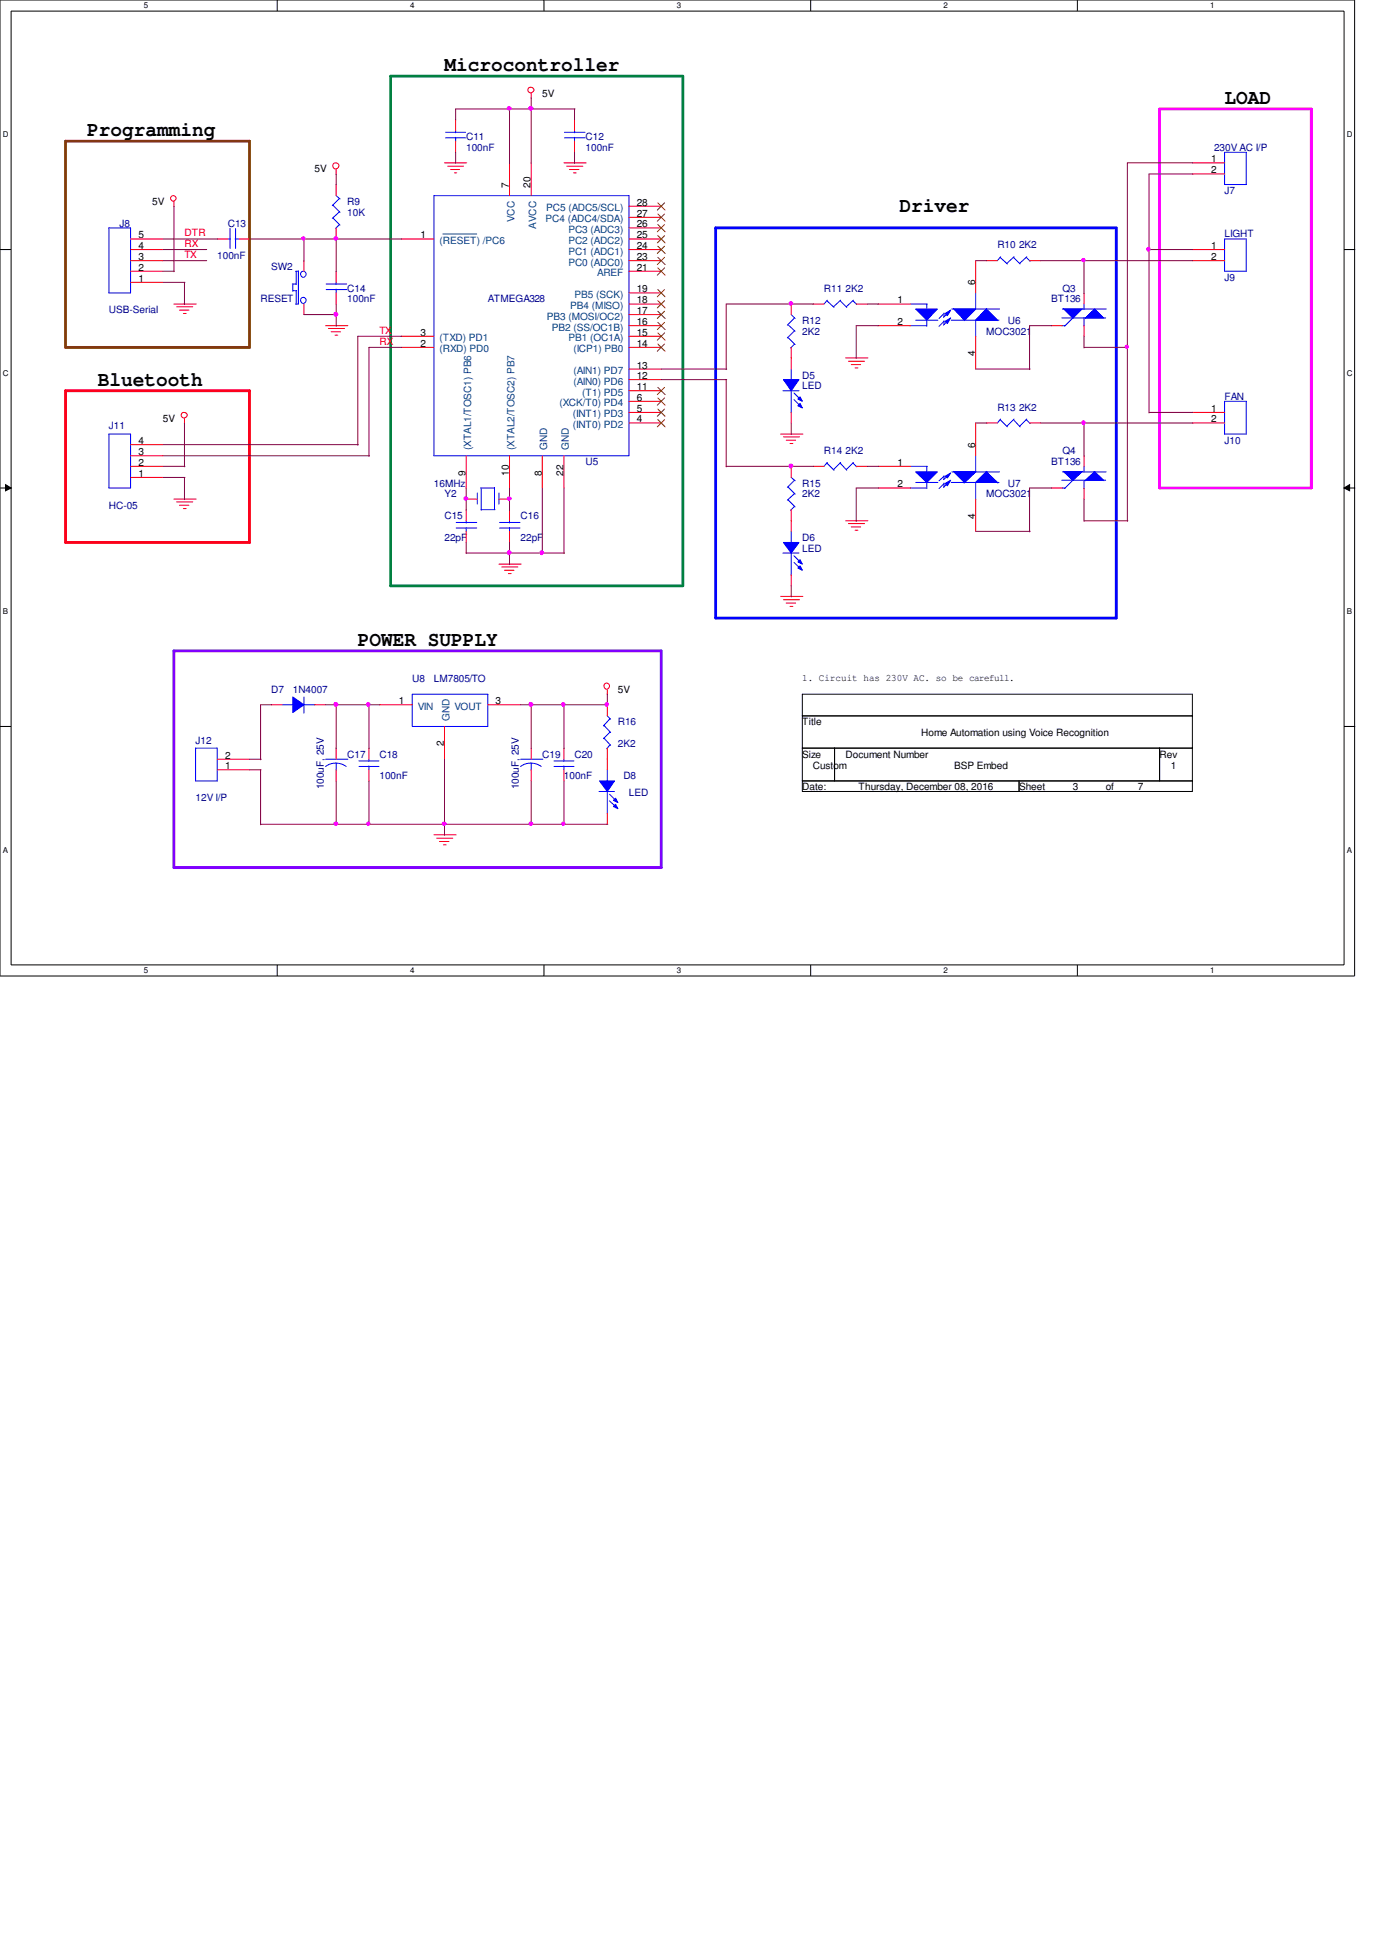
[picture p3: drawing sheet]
<svg xmlns="http://www.w3.org/2000/svg" width="210mm" height="297mm" viewBox="0 0 210 297" stroke-linecap="round" stroke-linejoin="round" font-family="sans-serif">
<path d="M0 0h206.4v148.7h-206.4zM1.7 1.7h203.1v145.3h-203.1z" fill="none" stroke="#000" stroke-width=".15"/>
<g fill="#fff">
<path d="M21.9 .2h.6v1.3h-.6z"/>
<path d="M21.9 147.2h.6v1.3h-.6z"/>
</g>
<path d="M42.2 0v1.7M42.2 147v1.7" fill="none" stroke="#000" stroke-width=".15"/>
<g fill="#fff">
<path d="M62.5 .2h.6v1.3h-.6z"/>
<path d="M62.5 147.2h.6v1.3h-.6z"/>
</g>
<path d="M82.9 0v1.7M82.9 147v1.7" fill="none" stroke="#000" stroke-width=".15"/>
<g fill="#fff">
<path d="M103.1 .2h.6v1.3h-.6z"/>
<path d="M103.1 147.2h.6v1.3h-.6z"/>
</g>
<path d="M123.5 0v1.7M123.5 147v1.7" fill="none" stroke="#000" stroke-width=".15"/>
<g fill="#fff">
<path d="M143.8 .2h.6v1.3h-.6z"/>
<path d="M143.8 147.2h.6v1.3h-.6z"/>
</g>
<path d="M164.2 0v1.7M164.2 147v1.7" fill="none" stroke="#000" stroke-width=".15"/>
<g fill="#fff">
<path d="M184.4 .2h.6v1.3h-.6z"/>
<path d="M184.4 147.2h.6v1.3h-.6z"/>
<path d="M.4 19.8h.8v1.4h-.8z"/>
<path d="M205.2 19.8h.8v1.4h-.8z"/>
<path d="M.4 56.1h.8v1.4h-.8z"/>
<path d="M205.2 56.1h.8v1.4h-.8z"/>
</g>
<path d="M0 38h1.7M204.8 38h1.7" fill="none" stroke="#000" stroke-width=".15"/>
<g fill="#fff">
<path d="M.4 92.5h.8v1.3h-.8z"/>
<path d="M205.2 92.5h.8v1.3h-.8z"/>
</g>
<path d="M0 74.3h1.7M.8 73.8l.9 .5-.9 .5zM204.8 74.3l.9-.5v1zM204.8 74.3h1.7" fill="none" stroke="#000" stroke-width=".15"/>
<path d="M.8 73.8l.9 .5-.9 .5zM204.8 74.3l.9-.5v1z" fill="#000"/>
<g fill="#fff">
<path d="M.4 128.8h.8v1.3h-.8z"/>
<path d="M205.2 128.8h.8v1.3h-.8z"/>
</g>
<path d="M0 110.7h1.7M122.3 105.7h59.4v14.9h-59.4zM122.3 109.1h59.4M122.3 114h59.4M122.3 119h59.4M127.2 114v5M155.3 119v1.6M176.7 114v5M204.8 110.7h1.7" fill="none" stroke="#000" stroke-width=".15"/>
<path d="M59.5 11.6h44.6v77.6h-44.6z" fill="none" stroke="#008040" stroke-width=".42"/>
<path d="M10 21.5h28v31.4h-28z" fill="none" stroke="#804000" stroke-width=".42"/>
<path d="M109.1 34.7h61v59.4h-61z" fill="none" stroke="#00f" stroke-width=".42"/>
<path d="M176.7 16.6h23.1v57.7h-23.1z" fill="none" stroke="#f0f" stroke-width=".42"/>
<path d="M26.5 99.1h74.3v33.1h-74.3z" fill="none" stroke="#8000ff" stroke-width=".42"/>
<path d="M10 59.5h28v23.1h-28z" fill="none" stroke="#f00" stroke-width=".42"/>
<g fill="none" stroke="#f00" stroke-width=".15">
<path d="M80.9 14.2v.8M26.5 30.7v.8M51.2 25.8v.8M67.7 24.8h3.4M68.2 25.3h2.4M68.7 25.8h1.3M69.3 26.3h.3M85.9 24.8h3.4M86.4 25.3h2.4M86.8 25.8h1.4M87.4 26.3h.4M26.5 46.3h3.4"/>
<path d="M26.9 46.7h2.5M27.3 47.2h1.5M27.9 47.8h.5M49.6 49.6h3.4M50 50h2.5M50.5 50.5h1.4M51.1 51.1h.4M128.9 54.5h3.3M129.3 55h2.4M129.7 55.5h1.4M130.3 56h.4M26.5 76h3.4"/>
<path d="M26.9 76.5h2.5M27.3 77h1.5M27.9 77.5h.5M28.1 63.8v.7M119 66.1h3.3M119.4 66.5h2.4M119.8 67.1h1.4M120.4 67.6h.4M128.9 79.3h3.3M129.3 79.8h2.4M76 85.9h3.4M76.5 86.4h2.4"/>
<path d="M76.9 86.9h1.4M77.5 87.4h.4M119 90.8h3.3M119.4 91.4h2.4M119.8 91.9h1.4M120.4 92.4h.4M129.7 80.3h1.4M130.3 80.8h.4M92.5 105.1v.7M66.1 127.2h3.4M66.5 127.7h2.5M67 128.2h1.4"/>
<path d="M67.6 128.7h.4"/>
<circle cx="80.9" cy="13.7" r=".45"/>
<circle cx="26.4" cy="30.2" r=".42"/>
<circle cx="51.2" cy="25.3" r=".48"/>
<circle cx="28.1" cy="63.2" r=".45"/>
<circle cx="92.4" cy="104.5" r=".45"/>
</g>
<path d="M92.5 117.3v1.7M91.3 120.6h2.3M92.5 120.6v3.4" fill="none" stroke="#00f" stroke-width=".15"/>
<path d="M91.4 119h2.2l-1.1 1.6z" fill-rule="evenodd" fill="#00f"/>
<path d="M91.4 119h2.2l-1.1 1.6z" fill="none" stroke="#00f" stroke-width=".15"/>
<path d="M93.5 122.9l.3-.4 .3 .7z" fill-rule="evenodd" fill="#00f"/>
<path d="M93.5 122.9l.3-.4 .3 .7z" fill="none" stroke="#00f" stroke-width=".15"/>
<path d="M93.5 121.9l.3-.3 .3 .7z" fill-rule="evenodd" fill="#00f"/>
<g fill="none" stroke="#00f" stroke-width=".15">
<path d="M186.6 36.4h3.3v4.9h-3.3zM126 45.8l1.1 1M126.1 45.7l-.5 .6M128 45.8l1 1M128.1 45.7l-1.1 1M130 45.8l.6 .6M130 45.7l-1.1 1M161.8 48.4h6.7M161.8 49.6h.5M161.9 47.1h6.7M162.1 47l1.4 1.4M164.9 47l-2.7 2.7"/>
<path d="M165.2 46.3v.9M165.2 48.4v1.3M165.4 48.5l1.4-1.4 1.4 1.4M152.4 63.9l1.1 1.1M152.5 63.8l-.5 .6M154.4 63.9l1 1.1M154.5 63.8l-1.1 1.1M156.4 63.9l.6 .6M156.5 63.8l-1.1 1.1M92.9 121l1.1 1.1M92.9 122l1.1 1M93.5 121.9l.3-.3 .3 .7z"/>
</g>
<path d="M181.7 38h4.9M181.7 39.7h4.9M123.9 46.3h1.7M130.5 46.3h1.7M150.3 64.4h1.7M156.9 64.4h1.7M92.5 115.7v1.6M92.5 123.9v1.7" fill="none" stroke="#f00" stroke-width=".15"/>
<path d="M162.1 47.1h2.7l-1.3 1.3z" fill="#00f"/>
<path d="M162.1 47.1h2.7l-1.3 1.3z" fill="none" stroke="#00f" stroke-width=".15"/>
<path d="M166.8 47.1l1.3 1.3h-2.7z" fill="#00f"/>
<path d="M166.8 47.1l1.3 1.3h-2.7zM49.6 116.8a2.67 2.67 0 0 1 3.1 0M49.6 115.7h3.4M51.2 116.2v1.1M79.3 116.8a2.67 2.67 0 0 1 3.2 0M79.3 115.7h3.4M80.9 116.2v1.1M84.4 116.8h3.1M84.4 115.9h3.1M85.9 115.7v.3M85.9 116.7v.6" fill="none" stroke="#00f" stroke-width=".15"/>
<path d="M160.2 49.6h1.7M165.2 44.6v1.7M165.2 49.6v1.6M51.2 114v1.7M51.2 117.3v1.7M80.9 114v1.7M80.9 117.3v1.7M85.9 114v1.7M85.9 117.3v1.7" fill="none" stroke="#f00" stroke-width=".15"/>
<path d="M139.5 47.1h3.3l-1.6 1.7z" fill="#00f"/>
<g fill="none" stroke="#00f" stroke-width=".15">
<path d="M138.7 49.6h2.5M138.8 46.3h2.5M139.5 47.1h3.3l-1.6 1.7zM139.5 48.8h3.4M141.2 46.3v.9M141.2 48.8v.9M144.9 48.8h7.3M145 47.1h7.3M145.3 47l1.7 1.8M148.7 47.1l-1.8 1.8M148.7 44.6v2.6M150.3 47.1l1.8 1.8"/>
<path d="M150.4 47l-1.7 1.8v2.5"/>
</g>
<path d="M145.4 47.1h3.3l-1.7 1.7z" fill="#00f"/>
<path d="M145.4 47.1h3.3l-1.7 1.7z" fill="none" stroke="#00f" stroke-width=".15"/>
<path d="M150.3 47.1l1.7 1.7h-3.3z" fill="#00f"/>
<path d="M143.8 47.8l-.7 .7M143.8 47.7v.6M143.8 48.9v.5M143.8 48.9l-.7 .8M144.5 47.6l-.7 .7M144.5 48.8l-.7 .7M150.3 47.1l1.7 1.7h-3.3z" fill="none" stroke="#00f" stroke-width=".15"/>
<path d="M144 47.8l.9-.6-.5 .9z" fill="#00f"/>
<path d="M144 47.8l.9-.6-.5 .9z" fill="none" stroke="#00f" stroke-width=".15"/>
<path d="M144 48.9l.9-.5-.5 .9z" fill="#00f"/>
<g fill="none" stroke="#00f" stroke-width=".15">
<path d="M144 48.9l.9-.5-.5 .9zM72.7 75.1v1.7M73.2 74.3h2.2M73.3 74.3v3.4M73.3 77.6h2.1M75.4 74.3v3.3M76 75.1v1.7M126 70.5l1.1 1.1M126.1 70.4l-.5 .6M128 70.5l1 1.1M128.1 70.4l-1.1 1.1M130 70.5l.6 .6"/>
<path d="M130 70.4l-1.1 1.1M43 107.4h1.7M46.3 106.2v2.4M46.3 107.4h1.7M54.7 116.8h3M54.7 115.9h3M56.2 115.7v.3M56.2 116.7v.6"/>
</g>
<path d="M148.7 39.7v4.9M133.8 46.3h5M133.8 49.6h5M148.7 51.2v5M71 76h1.7M76 76h1.6M123.9 71h1.7M130.5 71h1.7M56.2 114v1.7M56.2 117.3v1.7" fill="none" stroke="#f00" stroke-width=".15"/>
<path d="M44.6 106.2l1.7 1.2-1.7 1.1z" fill-rule="evenodd" fill="#00f"/>
<path d="M161.8 73.2h6.7M161.8 74.3h.5M161.9 71.9h6.7M162.1 71.8l1.4 1.4M163.5 73.2l-1.3 1.2M164.9 71.8l-1.4 1.4M165.2 71v1M165.2 73.2v1.2M165.4 73.2l1.4-1.3 1.4 1.3M166.4 72.3l-1 .9M44.6 106.2l1.7 1.2-1.7 1.1z" fill="none" stroke="#00f" stroke-width=".15"/>
<path d="M41.3 107.4h1.7M47.9 107.4h1.7" fill="none" stroke="#f00" stroke-width=".15"/>
<path d="M162.1 71.9h2.7l-1.3 1.3z" fill="#00f"/>
<path d="M162.1 71.9h2.7l-1.3 1.3z" fill="none" stroke="#00f" stroke-width=".15"/>
<path d="M165.4 73.2l1.4-1.3 1.3 1.3z" fill="#00f"/>
<g fill="none" stroke="#00f" stroke-width=".15">
<path d="M69.4 19.9v.3M87.5 19.9v.3M16.6 34.7h3.3v9.9h-3.3zM67.9 21h3.1M67.9 20.2h3.1M69.4 20.9v.6M86 21h3.2M86 20.2h3.2M87.5 20.9v.6M165.4 73.2l1.4-1.3 1.3 1.3zM119.3 84.2h2.5M120.6 80.9v1.8"/>
<path d="M120.6 84.2v3.4M29.8 114h3.3v5h-3.3z"/>
</g>
<g fill="none" stroke="#f00" stroke-width=".15">
<path d="M69.4 18.2v1.7M87.5 18.2v1.7M19.9 39.7h4.9M19.9 38h4.9M19.9 36.4h4.9M69.4 21.5v1.7M87.5 21.5v1.7M19.9 43h4.9M19.9 41.3h4.9M160.2 74.3h1.7M165.2 69.4v1.6M165.2 74.3v1.7"/>
<path d="M33.1 117.3h4.9M33.1 115.7h4.9"/>
</g>
<path d="M119.4 82.6h2.4l-1.2 1.6z" fill-rule="evenodd" fill="#00f"/>
<path d="M119.4 82.6h2.4l-1.2 1.6z" fill="none" stroke="#00f" stroke-width=".15"/>
<path d="M121.9 86.2l.4 .7-.7-.4z" fill-rule="evenodd" fill="#00f"/>
<path d="M121.9 86.2l.4 .7-.7-.4z" fill="none" stroke="#00f" stroke-width=".15"/>
<path d="M121.9 85.3l.4 .6-.7-.3z" fill-rule="evenodd" fill="#00f"/>
<g fill="none" stroke="#00f" stroke-width=".15">
<path d="M34.7 36.4h.4M35.1 34.8v3M35.8 36.4h.6M35.9 34.8v3M66.1 29.8h29.7v39.6h-29.7zM152.4 39.2l1.1 1M152.5 39.1l-.5 .6M154.4 39.2l1 1M154.5 39.1l-1.1 1M156.4 39.2l.6 .6M156.5 39.1l-1.1 1M186.6 23.2h3.3v4.9h-3.3z"/>
<path d="M44.5 43.3h.6M44.6 43.3v1.1M44.6 44.3h.6M45 41.3h.5M45.1 41.3v2M45.1 44.3v2.1M45.5 41.2v5.1h-.5M49.7 44.1h3.1M49.7 43.3h3.1M51.2 43v.3M51.2 44v.6M119.3 59.5h2.5"/>
<path d="M120.1 49.4l1.1 1.1M120.1 51.4l1.1 1.1M120.6 47.9l.6 .6M120.6 56.2v1.7M120.6 59.5v3.4M121.1 48.4l-1.1 1.1M121.1 50.4l-1.1 1.1M121.1 52.4l-.6 .6M16.6 66.1h3.3v8.2h-3.3zM69.5 79.6h3.1M71 79.3v.4M120.1 74.2l1.1 1.1"/>
<path d="M120.1 76.1l1.1 1.1M120.6 72.7l.6 .5M121.1 73.2l-1.1 1.1M121.1 75.2l-1.1 1M121.1 77.1l-.6 .6M186.6 61.1h3.3v5h-3.3zM69.5 80.4h3.1M71 80.3v.6M121 84.7l1.1 1.1M121 85.7l1.1 1M121.9 85.3l.4 .6-.7-.3zM62.8 105.7h11.5v5h-11.5z"/>
<circle cx="46.2" cy="41.8" r=".45"/>
<circle cx="46.2" cy="45.8" r=".45"/>
</g>
<g fill="none" stroke="#f00" stroke-width=".15">
<path d="M33.1 36.4h1.6M36.4 36.4h1.6M46.3 39.7v1.6M61.1 36.4h5M77.6 24.8v5M80.9 24.8v5M95.8 36.4h5M95.8 39.7h5M95.8 38h5M95.8 34.7h5M95.8 33.1h5M95.8 31.4h5"/>
<path d="M150.3 39.7h1.7M156.9 39.7h1.7M181.7 24.8h4.9M181.7 26.5h4.9M46.3 46.3v1.6M51.2 41.3v1.7M51.2 44.6v1.7M61.1 52.9h5M61.1 51.2h5M95.8 52.9h5M95.8 51.2h5M95.8 59.5h5"/>
<path d="M95.8 57.8h5M95.8 56.2h5M95.8 49.6h5M95.8 47.9h5M95.8 46.3h5M95.8 44.6h5M95.8 41.3h5M120.6 46.3v1.6M120.6 52.9v1.6M19.9 72.7h4.9M19.9 71h4.9M19.9 69.4h4.9"/>
<path d="M19.9 67.7h4.9M71 69.4v4.9M71 77.6v1.7M77.6 69.4v4.9M82.6 69.4v4.9M85.9 69.4v4.9M95.8 64.4h5M95.8 62.8h5M95.8 61.1h5M120.6 71v1.7M120.6 77.6v3.3M181.7 64.4h4.9"/>
<path d="M181.7 62.8h4.9M71 80.9v1.7M120.6 87.5v1.7M57.8 107.4h5M67.7 110.7v5M74.3 107.4h5"/>
</g>
<path d="M67.5 35.6h5.1" fill="none" stroke="#004080" stroke-width=".15"/>
<g fill="none" stroke="#804000" stroke-width=".15">
<path d="M100.2 39.2l1.1 1.1M100.2 37.5l1.1 1.1M100.2 35.9l1.1 1.1M100.2 34.2l1.1 1.1M100.2 32.6l1.1 1.1M100.2 30.9l1.1 1.1M101.3 39.2l-1.1 1.1M101.3 37.5l-1.1 1.1M101.3 35.9l-1.1 1.1M101.3 34.2l-1.1 1.1M101.3 32.6l-1.1 1.1M101.3 30.9l-1.1 1.1"/>
<path d="M100.2 59l1.1 1.1M100.2 52.4l1.1 1.1M100.2 50.7l1.1 1.1M100.2 49.1l1.1 1.1M100.2 47.4l1.1 1.1M100.2 45.8l1.1 1.1M100.2 44.1l1.1 1.1M100.2 40.8l1.1 1.1M101.3 59l-1.1 1.1M101.3 52.4l-1.1 1.1M101.3 50.7l-1.1 1.1M101.3 49.1l-1.1 1.1"/>
<path d="M101.3 47.4l-1.1 1.1M101.3 45.8l-1.1 1.1M101.3 44.1l-1.1 1.1M101.3 40.8l-1.1 1.1M100.2 63.9l1.1 1.1M100.2 62.3l1.1 1.1M100.2 60.6l1.1 1.1M101.3 63.9l-1.1 1.1M101.3 62.3l-1.1 1.1M101.3 60.6l-1.1 1.1"/>
</g>
<path d="M119.4 57.8h2.4l-1.2 1.7z" fill-rule="evenodd" fill="#00f"/>
<path d="M119.4 57.8h2.4l-1.2 1.7z" fill="none" stroke="#00f" stroke-width=".15"/>
<path d="M121.9 61.5l.4 .6-.7-.3z" fill-rule="evenodd" fill="#00f"/>
<path d="M121.9 61.5l.4 .6-.7-.3z" fill="none" stroke="#00f" stroke-width=".15"/>
<path d="M121.6 60.8l.3-.3 .4 .6z" fill-rule="evenodd" fill="#00f"/>
<path d="M50.7 31.2l1.1 1.1M50.7 33.2l1.1 1.1M51.2 29.8l.6 .5M51.7 30.2l-1.1 1.1M51.7 32.3l-1.1 1M51.7 34.2l-.6 .6M121 59.9l1.1 1.1M121 60.9l1.1 1.1M121.6 60.8l.3-.3 .4 .6z" fill="none" stroke="#00f" stroke-width=".15"/>
<path d="M51.2 28.1v1.7M51.2 34.7v1.7M120.6 54.5v1.7M120.6 62.8v1.6" fill="none" stroke="#f00" stroke-width=".15"/>
<path d="M139.5 71.9h3.3l-1.6 1.6z" fill="#00f"/>
<g fill="none" stroke="#00f" stroke-width=".15">
<path d="M138.7 74.3h2.5M138.8 71h2.5M139.5 71.9h3.3l-1.6 1.6zM139.5 73.5h3.4M141.2 71v1M141.2 73.5v.9M144.9 73.5h7.3M145 71.9h7.3M145.3 71.8l1.7 1.7M148.7 71.9l-1.8 1.7M148.7 69.4v2.6M150.3 71.9l1.8 1.7"/>
<path d="M150.4 71.8l-1.7 1.7v2.6"/>
</g>
<path d="M145.4 71.9h3.3l-1.7 1.6z" fill="#00f"/>
<path d="M145.4 71.9h3.3l-1.7 1.6z" fill="none" stroke="#00f" stroke-width=".15"/>
<path d="M150.3 71.9l1.7 1.6h-3.3z" fill="#00f"/>
<path d="M143.8 72.6l-.7 .6M143.8 72.5v.5M143.8 73.6v.6M143.8 73.7l-.7 .7M144.5 72.4l-.7 .7M144.5 73.5l-.7 .8M150.3 71.9l1.7 1.6h-3.3z" fill="none" stroke="#00f" stroke-width=".15"/>
<path d="M144 72.6l.9-.5-.5 .7z" fill="#00f"/>
<path d="M144 72.6l.9-.5-.5 .7z" fill="none" stroke="#00f" stroke-width=".15"/>
<path d="M144 73.7l.9-.5-.5 .8z" fill="#00f"/>
<path d="M76.1 79.6h3.1M77.6 79.3v.4M144 73.7l.9-.5-.5 .8zM76.1 80.4h3.1M77.6 80.3v.6M92 110.5l1 1.1M92 112.4l1 1.1M92.5 109.1l.5 .5M93 109.5l-1.1 1.1M93 111.5l-1.1 1M93 113.5l-.5 .5" fill="none" stroke="#00f" stroke-width=".15"/>
<path d="M77.6 77.6v1.7M133.8 71h5M133.8 74.3h5M148.7 64.4v5M148.7 76v4.9M77.6 80.9v1.7M92.5 107.4v1.7M92.5 114v1.7" fill="none" stroke="#f00" stroke-width=".15"/>
<g fill="none" stroke="#800040" stroke-width=".15">
<path d="M77.6 16.6v8.3M80.9 14.9v10M87.5 16.6v1.7M87.6 16.6h-18.2v1.7M24.8 39.7h6.7M24.8 36.4h8.4M24.8 38h6.7M26.5 31.4v10M38 36.4h23.2M46.3 36.4v3.4M51.2 26.5v1.7M51.2 36.4v5"/>
<path d="M69.4 23.2v1.7M87.5 23.2v1.7M148.7 39.7h1.7M158.6 39.7h23.2M165.2 39.7v5M175.1 38h6.7M181.8 24.8h-10v54.6M181.8 26.5h-6.7v36.4M24.8 41.3h1.8M24.8 43h3.4M28.1 43v3.4M46.3 47.9h5"/>
<path d="M51.2 46.3v3.4M61.2 51.2h-6.7v16.6M61.2 52.9h-5v16.6M100.8 56.2h9.9M100.8 57.8h9.9M110.7 57.8v13.3M124 46.3h-13.3v10M132.2 46.3h1.7M133.9 49.6h-3.4v5M148.7 56.2h8.3M160.3 49.6h-3.4v6.7M165.2 51.2v1.8"/>
<path d="M165.2 52.9h6.7M24.8 71h3.4M24.8 67.7h29.8M24.8 69.4h31.5M24.8 72.7h3.4M28.1 64.4v6.7M28.1 72.7v3.4M71 74.3v3.4M77.6 74.3v3.4M82.6 74.3v10M85.9 74.3v10M110.7 71h13.3"/>
<path d="M120.6 64.4v1.8M132.2 71h1.7M133.9 74.3h-3.4v5.1M148.7 64.4h1.7M158.6 64.4h23.2M160.3 74.3h-3.4v6.7M165.2 64.4v5.1M165.2 76v3.4M165.2 79.3h6.7M175.1 62.8h6.7M71 82.6v1.7M71 84.2h15"/>
<path d="M77.6 82.6v3.4M120.6 89.2v1.7M148.7 80.9h8.3M38 117.3h1.8M38 115.7h1.8M39.7 117.3v8.3M41.4 107.4h-1.7v8.3M49.6 107.4h8.3M51.2 107.4v6.6M51.2 119v6.6M56.2 107.4v6.6M56.2 119v6.6"/>
<path d="M67.7 115.7v11.6M79.3 107.4h13.3M80.9 107.4v6.6M80.9 119v6.6M85.9 107.4v6.6M85.9 119v6.6M92.5 105.7v1.7M39.7 125.6h52.9"/>
</g>
<circle cx="77.6" cy="76" r=".28" fill="#f0f"/>
<circle cx="77.6" cy="76" r=".28" fill="none" stroke="#f0f" stroke-width=".15"/>
<circle cx="80.9" cy="16.5" r=".28" fill="#f0f"/>
<circle cx="80.9" cy="16.5" r=".28" fill="none" stroke="#f0f" stroke-width=".15"/>
<circle cx="85.8" cy="107.3" r=".28" fill="#f0f"/>
<circle cx="85.8" cy="107.3" r=".28" fill="none" stroke="#f0f" stroke-width=".15"/>
<circle cx="51.2" cy="36.3" r=".28" fill="#f0f"/>
<circle cx="51.2" cy="36.3" r=".28" fill="none" stroke="#f0f" stroke-width=".15"/>
<circle cx="77.6" cy="16.5" r=".28" fill="#f0f"/>
<circle cx="77.6" cy="16.5" r=".28" fill="none" stroke="#f0f" stroke-width=".15"/>
<circle cx="51.2" cy="47.9" r=".31" fill="#f0f"/>
<circle cx="51.2" cy="47.9" r=".31" fill="none" stroke="#f0f" stroke-width=".15"/>
<path d="M46 36.2l.2-.1 .3 .2-.3 .3-.2-.1z" fill-rule="evenodd" fill="#f0f"/>
<path d="M46 36.2l.2-.1 .3 .2-.3 .3-.2-.1z" fill="none" stroke="#f0f" stroke-width=".15"/>
<path d="M164.9 39.5l.2-.1 .3 .2-.3 .3-.2-.1z" fill-rule="evenodd" fill="#f0f"/>
<path d="M164.9 39.5l.2-.1 .3 .2-.3 .3-.2-.1z" fill="none" stroke="#f0f" stroke-width=".15"/>
<circle cx="80.9" cy="16.5" r=".28" fill="#f0f"/>
<circle cx="80.9" cy="16.5" r=".28" fill="none" stroke="#f0f" stroke-width=".15"/>
<circle cx="120.5" cy="71" r=".31" fill="#f0f"/>
<circle cx="120.5" cy="71" r=".31" fill="none" stroke="#f0f" stroke-width=".15"/>
<circle cx="56.1" cy="107.3" r=".28" fill="#f0f"/>
<circle cx="56.1" cy="107.3" r=".28" fill="none" stroke="#f0f" stroke-width=".15"/>
<circle cx="51.2" cy="125.5" r=".28" fill="#f0f"/>
<circle cx="51.2" cy="125.5" r=".28" fill="none" stroke="#f0f" stroke-width=".15"/>
<circle cx="120.5" cy="46.3" r=".28" fill="#f0f"/>
<circle cx="120.5" cy="46.3" r=".28" fill="none" stroke="#f0f" stroke-width=".15"/>
<circle cx="175" cy="38" r=".28" fill="#f0f"/>
<circle cx="175" cy="38" r=".28" fill="none" stroke="#f0f" stroke-width=".15"/>
<circle cx="71" cy="76" r=".28" fill="#f0f"/>
<circle cx="71" cy="76" r=".28" fill="none" stroke="#f0f" stroke-width=".15"/>
<circle cx="92.4" cy="107.3" r=".28" fill="#f0f"/>
<circle cx="92.4" cy="107.3" r=".28" fill="none" stroke="#f0f" stroke-width=".15"/>
<circle cx="77.6" cy="84.2" r=".31" fill="#f0f"/>
<circle cx="77.6" cy="84.2" r=".31" fill="none" stroke="#f0f" stroke-width=".15"/>
<circle cx="82.5" cy="84.2" r=".28" fill="#f0f"/>
<circle cx="82.5" cy="84.2" r=".28" fill="none" stroke="#f0f" stroke-width=".15"/>
<circle cx="51.2" cy="107.3" r=".31" fill="#f0f"/>
<circle cx="51.2" cy="107.3" r=".31" fill="none" stroke="#f0f" stroke-width=".15"/>
<circle cx="80.9" cy="125.5" r=".28" fill="#f0f"/>
<circle cx="80.9" cy="125.5" r=".28" fill="none" stroke="#f0f" stroke-width=".15"/>
<path d="M85.6 125.3l.3-.1 .2 .3-.2 .2-.2-.1z" fill-rule="evenodd" fill="#f0f"/>
<path d="M85.6 125.3l.3-.1 .2 .3-.2 .2-.2-.1z" fill="none" stroke="#f0f" stroke-width=".15"/>
<path d="M171.5 52.7l.2-.1 .3 .2-.3 .3-.2-.1z" fill-rule="evenodd" fill="#f0f"/>
<path d="M171.5 52.7l.2-.1 .3 .2-.3 .3-.2-.1z" fill="none" stroke="#f0f" stroke-width=".15"/>
<circle cx="80.9" cy="107.3" r=".31" fill="#f0f"/>
<circle cx="80.9" cy="107.3" r=".31" fill="none" stroke="#f0f" stroke-width=".15"/>
<circle cx="165.1" cy="64.4" r=".28" fill="#f0f"/>
<circle cx="165.1" cy="64.4" r=".28" fill="none" stroke="#f0f" stroke-width=".15"/>
<path d="M55.9 125.3l.2-.1 .3 .3-.3 .2-.2-.1z" fill-rule="evenodd" fill="#f0f"/>
<path d="M55.9 125.3l.2-.1 .3 .3-.3 .2-.2-.1z" fill="none" stroke="#f0f" stroke-width=".15"/>
<circle cx="67.7" cy="125.5" r=".28" fill="#f0f"/>
<circle cx="67.7" cy="125.5" r=".28" fill="none" stroke="#f0f" stroke-width=".15"/>
<g font-size="3.1">
<text x="67.7" y="10.8">Microcontroller</text>
<text x="186.6" y="15.8">LOAD</text>
<text x="13.3" y="20.7">Programming</text>
<text x="137.1" y="32.3">Driver</text>
<text x="14.9" y="58.8">Bluetooth</text>
<text x="54.5" y="98.4">POWER SUPPLY</text>
</g>
<g font-size="1.5">
<text x="82.6" y="14.7">5V</text>
<text x="47.9" y="26.2">5V</text>
<text x="77.6" y="28.6" transform="rotate(-90 77.6 28.6)">7</text>
<text x="80.9" y="28.6" transform="rotate(-90 80.9 28.6)">20</text>
<text x="184.6" y="24.7">1</text>
<text x="184.6" y="26.4">2</text>
<text x="23.2" y="31.2">5V</text>
<text x="97" y="34.6">26</text>
<text x="97" y="33">27</text>
<text x="97" y="31.3">28</text>
<text x="21.1" y="41.2">2</text>
<text x="21.1" y="39.6">3</text>
<text x="21.1" y="37.9">4</text>
<text x="21.1" y="36.3">5</text>
<text x="64.1" y="36.3">1</text>
<text x="97" y="41.2">21</text>
<text x="97" y="39.6">23</text>
<text x="97" y="37.9">24</text>
<text x="97" y="36.3">25</text>
<text x="184.6" y="37.9">1</text>
<text x="184.6" y="39.6">2</text>
<text x="21.1" y="42.9">1</text>
<text x="97" y="47.8">17</text>
<text x="97" y="46.2">18</text>
<text x="97" y="44.5">19</text>
<text x="136.7" y="46.2">1</text>
<text x="148.6" y="43.4" transform="rotate(-90 148.6 43.4)">6</text>
<text x="64.1" y="52.8">2</text>
<text x="64.1" y="51.1">3</text>
<text x="97" y="52.8">14</text>
<text x="97" y="51.1">15</text>
<text x="97" y="49.5">16</text>
<text x="136.7" y="49.5">2</text>
<text x="97" y="59.4">11</text>
<text x="97" y="57.7">12</text>
<text x="97" y="56.1">13</text>
<text x="148.6" y="54.3" transform="rotate(-90 148.6 54.3)">4</text>
<text x="24.8" y="64.3">5V</text>
<text x="97" y="64.3">4</text>
<text x="97" y="62.7">5</text>
<text x="97" y="61">6</text>
<text x="184.6" y="62.7">1</text>
<text x="184.6" y="64.3">2</text>
<text x="21.1" y="71">2</text>
<text x="21.1" y="69.3">3</text>
<text x="21.1" y="67.6">4</text>
<text x="136.7" y="71">1</text>
<text x="148.6" y="68.2" transform="rotate(-90 148.6 68.2)">6</text>
<text x="21.1" y="72.6">1</text>
<text x="71" y="72.5" transform="rotate(-90 71 72.5)">9</text>
<text x="77.6" y="72.5" transform="rotate(-90 77.6 72.5)">10</text>
<text x="82.6" y="72.5" transform="rotate(-90 82.6 72.5)">8</text>
<text x="85.9" y="72.5" transform="rotate(-90 85.9 72.5)">22</text>
<text x="136.7" y="74.3">2</text>
<text x="148.6" y="79.1" transform="rotate(-90 148.6 79.1)">4</text>
<text x="60.8" y="107.3">1</text>
<text x="75.5" y="107.3">3</text>
<text x="94.1" y="105.5">5V</text>
<text x="122.3" y="103.7">1. Circuit has 230V AC. so be carefull.</text>
<text x="67.6" y="113.7" transform="rotate(-90 67.6 113.7)">2</text>
<text x="122.3" y="110.5">Title</text>
<text x="140.4" y="112.1">Home Automation using Voice Recognition</text>
<text x="34.3" y="117.2">1</text>
<text x="34.3" y="115.6">2</text>
<text x="122.3" y="115.4">Size</text>
<text x="123.9" y="117.1">Custom</text>
<text x="128.9" y="115.4">Document Number</text>
<text x="145.4" y="117.1">BSP Embed</text>
<text x="176.7" y="115.4">Rev</text>
<text x="178.4" y="117.1">1</text>
<text x="122.3" y="120.4">Date:</text>
<text x="130.8" y="120.4">Thursday, December 08, 2016</text>
<text x="155.3" y="120.4">Sheet</text>
<text x="163.5" y="120.4">3</text>
<text x="168.5" y="120.4">of</text>
<text x="173.4" y="120.4">7</text>
</g>
<g font-size="1.5" fill="#000080">
<text x="71" y="21.3">C11</text>
<text x="71" y="22.9">100nF</text>
<text x="89.2" y="21.3">C12</text>
<text x="89.2" y="22.9">100nF</text>
<text x="185" y="22.9">230V AC I/P</text>
<text x="186.6" y="29.5">J7</text>
<text x="18.2" y="34.5">J8</text>
<text x="34.7" y="34.5">C13</text>
<text x="52.9" y="31.2">R9</text>
<text x="52.9" y="32.9">10K</text>
<text x="33.1" y="39.5">100nF</text>
<text x="41.3" y="41.1">SW2</text>
<text x="152" y="37.8">R10 2K2</text>
<text x="186.6" y="36.2">LIGHT</text>
<text x="16.6" y="47.8">USB-Serial</text>
<text x="39.7" y="46.1">RESET</text>
<text x="52.9" y="44.4">C14</text>
<text x="52.9" y="46.1">100nF</text>
<text x="74.3" y="46.1">ATMEGA328</text>
<text x="125.6" y="44.4">R11 2K2</text>
<text x="160.2" y="46.1">BT136</text>
<text x="161.9" y="44.4">Q3</text>
<text x="186.6" y="42.8">J9</text>
<text x="122.3" y="49.4">R12</text>
<text x="122.3" y="51.1">2K2</text>
<text x="150.3" y="51.1">MOC3021</text>
<text x="153.6" y="49.4">U6</text>
<text x="122.3" y="57.7">D5</text>
<text x="122.3" y="59.3">LED</text>
<text x="16.6" y="65.4">J11</text>
<text x="152" y="62.6">R13 2K2</text>
<text x="186.6" y="61">FAN</text>
<text x="89.2" y="70.9">U5</text>
<text x="125.6" y="69.2">R14 2K2</text>
<text x="160.2" y="70.9">BT136</text>
<text x="161.9" y="69.2">Q4</text>
<text x="186.6" y="67.6">J10</text>
<text x="16.6" y="77.5">HC-05</text>
<text x="66.1" y="74.2">16MHz</text>
<text x="67.7" y="75.8">Y2</text>
<text x="122.3" y="74.2">R15</text>
<text x="122.3" y="75.8">2K2</text>
<text x="150.3" y="75.8">MOC3021</text>
<text x="153.6" y="74.2">U7</text>
<text x="67.7" y="79.1">C15</text>
<text x="67.7" y="82.4">22pF</text>
<text x="79.3" y="79.1">C16</text>
<text x="79.3" y="82.4">22pF</text>
<text x="122.3" y="82.4">D6</text>
<text x="122.3" y="84.1">LED</text>
<text x="41.3" y="105.5">D7</text>
<text x="44.6" y="105.5">1N4007</text>
<text x="62.8" y="103.9">U8</text>
<text x="66.1" y="103.9">LM7805/TO</text>
<text x="29.8" y="113.3">J12</text>
<text x="94.1" y="110.5">R16</text>
<text x="94.1" y="113.8">2K2</text>
<text x="52.9" y="115.4">C17</text>
<text x="57.8" y="115.4">C18</text>
<text x="57.8" y="118.7">100nF</text>
<text x="82.6" y="115.4">C19</text>
<text x="85.9" y="118.7">100nF</text>
<text x="87.5" y="115.4">C20</text>
<text x="95" y="118.7">D8</text>
<text x="29.8" y="122">12V I/P</text>
<text x="49.4" y="120.2" transform="rotate(-90 49.4 120.2)">100uF, 25V</text>
<text x="79.1" y="120.2" transform="rotate(-90 79.1 120.2)">100uF, 25V</text>
<text x="95.8" y="121.3">LED</text>
</g>
<g font-size="1.5" fill="#f00">
<text x="28.1" y="36">DTR</text>
<text x="28.1" y="39.3">TX</text>
<text x="28.1" y="37.7">RX</text>
<text x="57.8" y="50.9">TX</text>
<text x="57.8" y="52.5">RX</text>
</g>
<g font-size="1.5" fill="#004080">
<text x="78.4" y="33.9" transform="rotate(-90 78.4 33.9)">VCC</text>
<text x="81.7" y="34.9" transform="rotate(-90 81.7 34.9)">AVCC</text>
<text x="83.1" y="33.9">PC4 (ADC4/SDA)</text>
<text x="83.2" y="32.2">PC5 (ADC5/SCL)</text>
<text x="86.6" y="35.5">PC3 (ADC3)</text>
<text x="67" y="37.2">(RESET) /PC6</text>
<text x="86.6" y="40.5">PC0 (ADC0)</text>
<text x="86.6" y="38.8">PC1 (ADC1)</text>
<text x="86.6" y="37.2">PC2 (ADC2)</text>
<text x="86.9" y="47.1">PB4 (MISO)</text>
<text x="87.5" y="45.4">PB5 (SCK)</text>
<text x="91" y="42.1">AREF</text>
<text x="67" y="53.7">(RXD) PD0</text>
<text x="67" y="52">(TXD) PD1</text>
<text x="83.3" y="48.7">PB3 (MOSI/OC2)</text>
<text x="84.1" y="50.4">PB2 (SS/OC1B)</text>
<text x="86.6" y="52">PB1 (OC1A)</text>
<text x="87.4" y="53.7">(ICP1) PB0</text>
<text x="87.4" y="58.6">(AIN0) PD6</text>
<text x="87.4" y="57">(AIN1) PD7</text>
<text x="85.3" y="61.9">(XCK/T0) PD4</text>
<text x="87.3" y="65.2">(INT0) PD2</text>
<text x="87.3" y="63.6">(INT1) PD3</text>
<text x="88.7" y="60.3">(T1) PD5</text>
<text x="71.8" y="68.6" transform="rotate(-90 71.8 68.6)">(XTAL1/TOSC1) PB6</text>
<text x="78.4" y="68.6" transform="rotate(-90 78.4 68.6)">(XTAL2/TOSC2) PB7</text>
<text x="83.4" y="68.6" transform="rotate(-90 83.4 68.6)">GND</text>
<text x="86.7" y="68.6" transform="rotate(-90 86.7 68.6)">GND</text>
<text x="63.7" y="108.1">VIN</text>
<text x="68.5" y="109.8" transform="rotate(-90 68.5 109.8)">GND</text>
<text x="69.3" y="108.1">VOUT</text>
</g>
<g font-size="1.2">
<text x="21.9" y="1.3">5</text>
<text x="62.5" y="1.3">4</text>
<text x="103.1" y="1.3">3</text>
<text x="143.8" y="1.3">2</text>
<text x="184.4" y="1.3">1</text>
<text x=".4" y="20.9">D</text>
<text x="205.2" y="20.9">D</text>
<text x=".4" y="57.2">C</text>
<text x="205.2" y="57.2">C</text>
<text x=".4" y="93.6">B</text>
<text x="205.2" y="93.6">B</text>
<text x=".4" y="129.9">A</text>
<text x="205.2" y="129.9">A</text>
<text x="21.9" y="148.3">5</text>
<text x="62.5" y="148.3">4</text>
<text x="103.1" y="148.3">3</text>
<text x="143.8" y="148.3">2</text>
<text x="184.4" y="148.3">1</text>
</g>
</svg>
